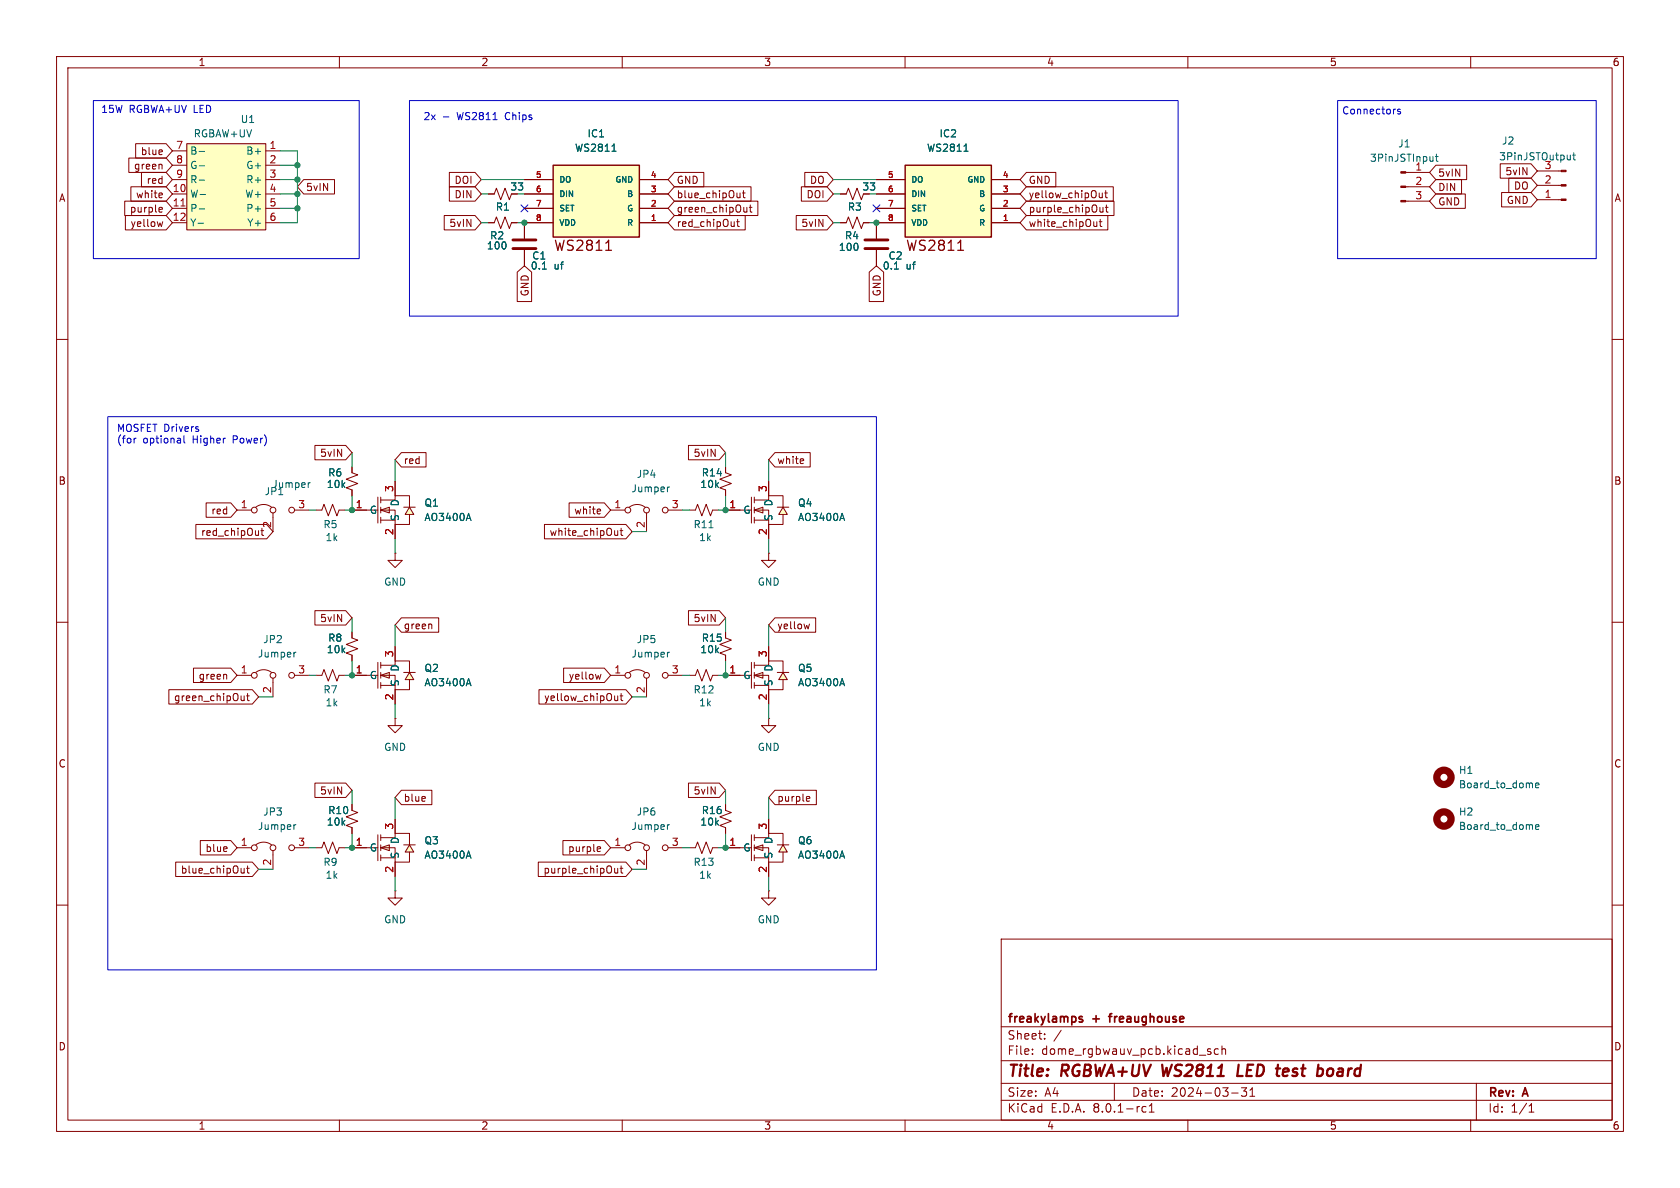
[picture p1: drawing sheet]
<svg xmlns="http://www.w3.org/2000/svg" width="297mm" height="210mm" viewBox="0 0 297 210" stroke-linecap="round" stroke-linejoin="round" font-family="sans-serif">
<g fill="none" stroke="#840000" stroke-width=".18">
<path d="M10 10h277v190h-277zM12 12h273v186h-273zM60 10v2M110 10v2M160 10v2M210 10v2M260 10v2M148.6 39.4h1l.4-1 .7 2 .8-2 .8 2 .4-1h1M148.6 34.3h1l.4-1 .7 2 .8-2 .8 2 .4-1M154.9 39.4v2.8M271.8 30.2h4.2M271.8 32.8h4.2"/>
<path d="M271.8 35.3h4.2M10 60h2M154.9 44.2v2.8M285 60h2M55.9 90.2h1l.4-1 .7 2 .8-2 .8 2 .3-1h1.1M62.2 82.6v1l1 .3-2 .8 2 .8-2 .7 1 .4v1M69.8 97.8v1.3h1.3l-1.3 1.2-1.2-1.2h1.2M69.8 97.8h.1M135.9 97.8v1.3h1.3l-1.3 1.2-1.3-1.2h1.3M135.9 97.8h.1M10 110h2M41.9 119.4h2.5"/>
<path d="M45.2 118.9a2.26 2.26 0 0 1 2.8 0M48.3 119.9v3.3M52.1 119.4h2.5M55.9 119.4h1l.4-1 .7 2 .8-2 .8 2 .3-1h1.1M62.2 111.8v1l1 .4-2 .7 2 .8-2 .7 1 .4v1M107.9 119.4h2.6M111.3 118.9a2.26 2.26 0 0 1 2.7 0M114.3 119.9v3.3M118.1 119.4h2.5M121.9 119.4h1l.4-1 .8 2 .7-2 .8 2 .4-1h1M128.3 111.8v1l1 .4-2 .7 2 .8-2 .7 1 .4v1M285 110h2"/>
<path d="M10 160h2M62.2 142.2v1.1l1 .3-2 .8 2 .8-2 .7 1 .4v1M69.8 157.5v1.3h1.3l-1.3 1.2-1.2-1.2h1.2M69.8 157.5h.1M107.9 149.9h2.6M111.3 149.4a2.26 2.26 0 0 1 2.7 0M114.3 150.4v3.3M118.1 149.9h2.5M121.9 149.9h1l.4-1.1 .8 2.1 .7-2.1 .8 2.1 .4-1h1M135.9 157.5v1.3h1.3l-1.3 1.2-1.3-1.2h1.3M135.9 157.5h.1M285 160h2"/>
<path d="M177 166h108v32h-108zM60 198v2M110 198v2M160 198v2M177 194.5h108M177 191.5h108M177 187.5h108M177 181.5h108M182.5 186.3v.1M182.5 185.5v.1M184.7 183.6v.1M184.7 182.8v.1"/>
<path d="M187.6 182.1l-1.3 2M197 191.5v3M202.6 195.7l-.4-.1-.3 .3v.4l.1 .2h.6M203.2 196.6h.8M203.2 195.5l.4-.4v1.5M210 198v2M214 185.5l-.3-.1-.2 .2v.2l.5 .2v.3h-.5M215.4 185.5l-.4-.1-.3 .3v.4l.1 .2h.6M216 185.5l.2-.1 .4 .1 .1 .9M216 184.9v1.5M217.7 193.2h1.2M219.5 192.3h.9l-.5 .6 .4 .1v.7l-.2 .1h-.4l-.2-.1"/>
<path d="M221 193.8h.8M221 192.7l.4-.4v1.5M260 198v2M261 191.5v6.5M270.3 196.6h.9M270.3 195.5l.4-.4v1.5"/>
<circle cx="45" cy="119.4" r=".51"/>
<circle cx="48.3" cy="119.4" r=".51"/>
<circle cx="51.6" cy="119.4" r=".51"/>
<circle cx="111" cy="119.4" r=".51"/>
<circle cx="114.3" cy="119.4" r=".51"/>
<circle cx="117.6" cy="119.4" r=".51"/>
<circle cx="111" cy="149.9" r=".51"/>
<circle cx="114.3" cy="149.9" r=".51"/>
<circle cx="117.6" cy="149.9" r=".51"/>
</g>
<path d="M219 188.2l-.3 2h1M227.6 188.9l-.6 .1M227.6 190.1l-.6 .1M227.8 189.4l-1 .1M235.4 188.9a.62 .62 0 0 0-.7 .4v.7a.52 .52 0 0 0 .7 .1" fill="none" stroke="#840000" stroke-width=".4"/>
<path d="M190.8 179.8h.5M196 179.7h.6M190.8 180.1l.5 .2 .1 .2-.2 .2-.4-.1" fill="none" stroke="#840000" stroke-width=".3"/>
<path d="M277.6 27.4v.9M277.6 28.1l-.2 .2M278 27.4h.5M278.2 27v1.1l.3 .2M158.1 47.6h.7M52.3 115.3l-.3 .1M118.4 115.3l-.3 .1M118.4 145.8l-.3 .1M271.5 146.2l.6-.1-.1-.3h-.4l-.1 .2v.6h.5" fill="none" stroke="#006464" stroke-width=".18"/>
<circle cx="255.3" cy="144.8" r="1.27" fill="none" stroke="#840000" stroke-width="1.3"/>
<path d="M152.9 43.9h4.1M152.9 42.4h4.1" fill="none" stroke="#840000" stroke-width=".51"/>
<g fill="#840000" stroke="#840000" stroke-width=".18">
<path d="M276 30.1h.9v.3h-.9z"/>
<path d="M276 32.6h.9v.3h-.9z"/>
<path d="M276 35.2h.9v.2h-.9z"/>
</g>
<g fill="#ffffc2">
<path d="M133.3 119.4l1.6-.5v1z"/>
<path d="M138.4 118.9l.8 1.2h-1.5z"/>
</g>
<g fill="none" stroke="#840000" stroke-width=".18">
<path d="M128.3 119.4h2.5M132.8 117.1v4.6M133.3 119.4l1.6-.5v1zM133.3 119.4h2.6v2.5h2.5v-1.8M133.3 117.6h2.6v-.8h2.5v2.1M133.3 117.1v1M133.3 118.9v1M135.9 114.3v2.5M137.4 118.9h2.1M138.4 118.9l.8 1.2h-1.5zM133.3 120.7v1M133.3 121.2h2.6"/>
<path d="M135.9 121.9v2.6M55.9 149.9h1l.4-1.1 .7 2.1 .8-2.1 .8 2.1 .3-1h1.1"/>
</g>
<path d="M148.9 120l.4 1.2" fill="none" stroke="#006464" stroke-width=".18"/>
<g fill="#ffffc2">
<path d="M133.3 149.9l1.6-.6v1.1z"/>
<path d="M138.4 149.3l.8 1.3h-1.5z"/>
</g>
<g fill="none" stroke="#840000" stroke-width=".18">
<path d="M121.9 90.2h1l.4-1 .8 2 .7-2 .8 2 .4-1h1M128.3 82.6v1l1 .3-2 .8 2 .8-2 .7 1 .4v1M135.9 127v1.3h1.3l-1.3 1.2-1.3-1.2h1.3M135.9 127h.1M41.9 149.9h2.5M45.2 149.4a2.26 2.26 0 0 1 2.8 0M48.3 150.4v3.3M52.1 149.9h2.5M128.3 142.2v1.1l1 .3-2 .8 2 .8-2 .7 1 .4v1M128.3 149.9h2.5M132.8 147.6v4.6M133.3 149.9l1.6-.6v1.1z"/>
<path d="M133.3 149.9h2.6v2.5h2.5v-1.8M133.3 148.1h2.6v-.8h2.5v2M133.3 147.6v1M133.3 149.3v1.1M133.3 151.1v1.1M133.3 151.6h2.6M135.9 144.8v2.5M135.9 152.4v2.5M137.4 149.3h2.1M138.4 149.3l.8 1.3h-1.5z"/>
<circle cx="45" cy="149.9" r=".51"/>
<circle cx="48.3" cy="149.9" r=".51"/>
<circle cx="51.6" cy="149.9" r=".51"/>
</g>
<path d="M125.3 93.3h.8M52.3 145.8l-.3 .1M148.9 150.4l.4 1.3" fill="none" stroke="#006464" stroke-width=".18"/>
<g fill="#ffffc2">
<path d="M67.3 119.4l1.5-.5v1z"/>
<path d="M72.4 118.9l.7 1.2h-1.5z"/>
</g>
<g fill="none" stroke="#840000" stroke-width=".18">
<path d="M86.4 34.3h1l.4-1 .7 2 .8-2 .7 2 .4-1M107.9 90.2h2.6M111.3 89.7a2.26 2.26 0 0 1 2.7 0M114.3 90.7v3.3M118.1 90.2h2.5M62.2 119.4h2.6M66.8 117.1v4.6M67.3 119.4l1.5-.5v1zM67.3 119.4h2.5v2.5h2.6v-1.8M67.3 117.6h2.5v-.8h2.6v2.1M67.3 117.1v1M67.3 118.9v1"/>
<path d="M69.8 114.3v2.5M71.4 118.9h2M72.4 118.9l.7 1.2h-1.5zM67.3 120.7v1M67.3 121.2h2.5M69.8 127v1.3h1.3l-1.3 1.2-1.2-1.2h1.2M69.8 127h.1M69.8 121.9v2.6"/>
<circle cx="111" cy="90.2" r=".51"/>
<circle cx="114.3" cy="90.2" r=".51"/>
<circle cx="117.6" cy="90.2" r=".51"/>
</g>
<path d="M118.4 86.1l-.3 .1M82.8 120l.5 1.2" fill="none" stroke="#006464" stroke-width=".18"/>
<g fill="#ffffc2">
<path d="M133.3 90.2l1.6-.5v1z"/>
<path d="M138.4 89.7l.8 1.2h-1.5z"/>
</g>
<g fill="none" stroke="#840000" stroke-width=".18">
<path d="M128.3 90.2h2.5M132.8 87.9v4.6M133.3 90.2l1.6-.5v1zM133.3 90.2h2.6v2.5h2.5v-1.8M133.3 88.4h2.6v-.8h2.5v2.1M133.3 87.9v1M133.3 89.7v1M133.3 91.4v1.1M133.3 92h2.6M135.9 85.1v2.5M135.9 92.7v2.6M137.4 89.7h2.1"/>
<path d="M138.4 89.7l.8 1.2h-1.5z"/>
</g>
<path d="M148.9 90.7l.4 1.3" fill="none" stroke="#006464" stroke-width=".18"/>
<path d="M160 29.2h15.3v12.7h-15.3z" fill="#ffffc2"/>
<path d="M160 29.2h15.3v12.7h-15.3z" fill="none" stroke="#840000" stroke-width=".25"/>
<path d="M169.3 44.2h1" fill="none" stroke="#840000" stroke-width=".22"/>
<path d="M92.7 39.4v2.8M154.9 39.4h5.1M154.9 36.8h5.1M154.9 34.3h5.1M154.9 31.8h5.1M175.3 39.4h5M175.3 36.8h5M175.3 34.3h5M175.3 31.8h5M92.7 44.2v2.8" fill="none" stroke="#840000" stroke-width=".18"/>
<path d="M170.4 26.7h.7M95.9 47.6h.7" fill="none" stroke="#006464" stroke-width=".18"/>
<path d="M90.7 43.9h4M90.7 42.4h4" fill="none" stroke="#840000" stroke-width=".51"/>
<path d="M33 25.4h14v15.2h-14z" fill="#ffffc2"/>
<g fill="none" stroke="#840000" stroke-width=".18">
<path d="M30.5 26.7h2.5M30.5 34.3h2.5M30.5 36.8h2.5M30.5 39.4h2.5M30.5 29.2h2.5M30.5 31.8h2.5M33 25.4h14v15.2h-14zM47 26.7h2.5M47 34.3h2.5M47 36.8h2.5M47 39.4h2.5M47 29.2h2.5"/>
<path d="M47 31.8h2.5"/>
</g>
<path d="M35 39.5h1M35.2 36.9h1M35.2 26.8h1M35.2 29.3h1M35.2 31.8h1M35.4 34.4h.9" fill="none" stroke="#006464" stroke-width=".18"/>
<path d="M32 36.4h.7" fill="none" stroke="#a90000" stroke-width=".18"/>
<path d="M97.8 29.2h15.2v12.7h-15.2z" fill="#ffffc2"/>
<path d="M97.8 29.2h15.2v12.7h-15.2z" fill="none" stroke="#840000" stroke-width=".25"/>
<path d="M107.1 44.2h1" fill="none" stroke="#840000" stroke-width=".22"/>
<path d="M86.4 39.4h1l.4-1 .7 2 .8-2 .7 2 .4-1h1M92.7 39.4h5.1M92.7 36.8h5.1M92.7 34.3h5.1M92.7 31.8h5.1M113 39.4h5.1M113 36.8h5.1M113 34.3h5.1M113 31.8h5.1M248.5 35.6h4.2M248.5 33h4.2M248.5 30.5h4.2" fill="none" stroke="#840000" stroke-width=".18"/>
<path d="M108.2 26.7h.7M253.3 27.7v.8M253.3 28.4v.1M253.8 27.7h.4M253.9 27.2v1.1l.3 .2M271.5 138.8l.6-.1-.1-.2-.4-.1-.1 .2v.6h.5" fill="none" stroke="#006464" stroke-width=".18"/>
<g fill="#840000" stroke="#840000" stroke-width=".18">
<path d="M247.6 35.4h.9v.3h-.9z"/>
<path d="M247.6 32.9h.9v.2h-.9z"/>
<path d="M247.6 30.4h.9v.2h-.9z"/>
</g>
<circle cx="255.3" cy="137.4" r="1.27" fill="none" stroke="#840000" stroke-width="1.3"/>
<g fill="#ffffc2">
<path d="M67.3 90.2l1.5-.5v1z"/>
<path d="M72.4 89.7l.7 1.2h-1.5z"/>
</g>
<g fill="none" stroke="#840000" stroke-width=".18">
<path d="M62.2 90.2h2.6M66.8 87.9v4.6M67.3 90.2l1.5-.5v1zM67.3 90.2h2.5v2.5h2.6v-1.8M67.3 88.4h2.5v-.8h2.6v2.1M67.3 87.9v1M67.3 89.7v1M67.3 91.4v1.1M67.3 92h2.5M69.8 85.1v2.5M69.8 92.7v2.6M71.4 89.7h2"/>
<path d="M72.4 89.7l.7 1.2h-1.5z"/>
</g>
<path d="M82.8 90.7l.5 1.3" fill="none" stroke="#006464" stroke-width=".18"/>
<g fill="#ffffc2">
<path d="M67.3 149.9l1.5-.6v1.1z"/>
<path d="M72.4 149.3l.7 1.3h-1.5z"/>
</g>
<g fill="none" stroke="#840000" stroke-width=".18">
<path d="M22 35.6h7.4l1.1 1.2-1.1 1.3h-7.4zM22.2 38.1h7.2l1.1 1.3-1.1 1.2h-7.2zM22.8 27.9h6.6l1.1 1.3-1.1 1.3h-6.6zM23.1 33h6.3l1.1 1.3-1.1 1.3h-6.3zM24 25.4h5.4l1.1 1.3-1.1 1.2h-5.4zM25 30.5h4.4l1.1 1.3-1.1 1.2h-4.4zM28.3 36.7h.3l.1 .3-.6 .1M28.5 34.1l.2 .3-.6 .1M28.6 29.1v.8M28.6 37.4l-.3 .1M28.6 34.9l-.1 .1M28.6 26.6l.1 .2-.6 .1"/>
<path d="M28.8 39.2l-.3 .8-.2-.6M53.7 31.7h5.4v2.6h-5.4l-1.1-1.3zM78.5 38.1h5.5l1.1 1.3-1.1 1.2h-5.5zM79.4 30.5h4.6l1.1 1.3-1.1 1.2h-4.6zM79.4 33h4.6l1.1 1.3-1.1 1.3h-4.6zM86.4 39.4h1M86.4 34.3h1M90.4 39.4h1M92.7 34.3h5.1M92.7 36.8h5.1M92.7 31.8h5.1M97.8 39.4h-5.1v2.8"/>
<path d="M113 39.4h5.1M113 34.3h5.1M113 36.8h5.1M113 31.8h5.1M119.2 30.5h5.2v2.5h-5.2l-1.1-1.2zM119.2 33h13.6v2.6h-13.6l-1.1-1.3zM119.2 35.6h14.8v2.5h-14.8l-1.1-1.3zM119.2 38.1h12.5v2.5h-12.5l-1.1-1.2zM129.8 39.2v.8M129.8 39.9l-.1 .1M130.2 39.2h.5M130.4 38.8v1.1l.3 .1"/>
<path d="M130.8 34.1v.9M130.8 34.8l-.3 .2M131.3 34.1h.4M131.4 33.7v1.1l.3 .2M132 37.4l-.3 .1M132 36.7v.8M132.5 36.7h.4M132.6 36.2v1.1l.3 .2M140.8 38.1h5.4l1.1 1.3-1.1 1.2h-5.4zM141.7 33h4.5l1.1 1.3-1.1 1.3h-4.5zM142.3 30.5h3.9l1.1 1.3-1.1 1.2h-3.9zM148.6 39.4h1"/>
<path d="M148.6 34.3h1M152.7 39.4h1M154.9 34.3h5.1M154.9 36.8h5.1M154.9 31.8h5.1M160 39.4h-5.1v2.8M175.3 39.4h5M175.3 34.3h5M175.3 36.8h5M175.3 31.8h5M181.5 38.1h14.3v2.5h-14.3l-1.2-1.2zM181.5 35.6h15.4v2.5h-15.4l-1.2-1.3z"/>
<path d="M181.5 30.5h5.2v2.5h-5.2l-1.2-1.2zM181.5 33h15.3v2.6h-15.3l-1.2-1.3zM193.9 39.2v.8M193.9 39.9l-.4 .1M194.3 39.2h.5M194.3 34.8l.2 .2 .4-.2M194.4 36.7l.1 .7 .3 .1 .2-.1M194.5 38.8v1.1l.3 .1M194.9 34.1v.9M195 36.7v.8M195.3 34.1h.5M195.4 36.7h.5"/>
<path d="M195.5 33.7v1.1l.3 .2M195.6 36.2v1.1l.3 .2M253.8 29.2h5.5v2.6h-5.5l-1.1-1.3zM253.8 34.3h5.2v2.5h-5.2l-1.1-1.2zM253.8 31.7h4.6v2.6h-4.6l-1.1-1.3zM265.2 29h5.5l1.1 1.2-1.1 1.3h-5.5zM265.5 34h5.2l1.1 1.3-1.1 1.3h-5.2zM266.7 31.5h4l1.1 1.3-1.1 1.2h-4zM91.4 48.1l1.3-1.1 1.3 1.1v5.2h-2.6zM92.7 44.2v2.8M153.7 48.1l1.2-1.1 1.3 1.1v5.2h-2.5zM154.9 44.2v2.8"/>
<path d="M55.7 78.7h5.4l1.1 1.3-1.1 1.3h-5.4zM121.7 78.7h5.5l1.1 1.3-1.1 1.3h-5.5zM34.6 92.7h12.5l1.2 1.3-1.2 1.3h-12.5zM36.4 88.9h4.4l1.1 1.3-1.1 1.2h-4.4zM41.9 90.2h2.5M45.2 89.7a2.26 2.26 0 0 1 2.8 0M45.7 93.8v.9M45.7 94.5l-.1 .1M46.1 93.8h.5M46.3 93.4v1.1l.3 .2M48.3 90.7v3.3M52.1 90.2h2.5"/>
<path d="M62.2 90.2h2.6M62.2 82.6v1M62.2 86.6v1M69.8 85.1v2.5M69.8 92.7v2.6M71 80h4.3v2.6h-4.3l-1.2-1.3zM96.3 92.7h14.3l1.2 1.3-1.2 1.3h-14.3zM100.6 88.9h6.2l1.1 1.3-1.1 1.2h-6.2zM106 90l.2 .3-.6 .1M106.1 90.8h-.1M109.2 93.8v.9M109.2 94.5l-.4 .2"/>
<path d="M109.6 93.8h.5M109.8 93.4v1.1l.3 .2M128.3 90.2h2.5M128.3 82.6v1M128.3 86.6v1M135.9 85.1v2.5M135.9 92.7v2.6M137 80h6.2v2.6h-6.2l-1.1-1.3zM141.9 81.1l.2 .3-.6 .1M142 81.9l-.1 .1M34.2 118.1h6.6l1.1 1.3-1.1 1.3h-6.6zM40 119.3l.1 .8"/>
<path d="M55.7 107.9h5.4l1.1 1.3-1.1 1.3h-5.4zM62.2 111.8v1M62.2 115.8v1M62.2 119.4h2.6M69.8 114.3v2.5M71 109.2h6.6v2.6h-6.6l-1.2-1.3zM76.3 110.4v.8M99.6 118.1h7.2l1.1 1.3-1.1 1.3h-7.2zM106.2 119.2l-.2 .9-.2-.7M121.7 107.9h5.5l1.1 1.3-1.1 1.3h-5.5zM128.3 119.4h2.5M128.3 111.8v1"/>
<path d="M128.3 115.8v1M135.9 114.3v2.5M137 109.2h7.2v2.6h-7.2l-1.1-1.3zM143.1 110.3l-.2 .9-.3-.6M29.8 121.9h14.8l1.1 1.3-1.1 1.3h-14.8zM43.2 123.7l-.4 .2M43.2 123v.9M43.6 123h.5M43.8 122.6v1.1l.3 .2M55.7 138.4h5.4l1.1 1.3-1.1 1.3h-5.4zM69.8 121.9v2.6M71 139.7h5.3v2.5h-5.3l-1.2-1.2z"/>
<path d="M95.3 121.9h15.3l1.2 1.3-1.2 1.3h-15.3zM108.7 123.7l.1 .2 .4-.2M109.2 123v.9M109.6 123h.5M109.8 122.6v1.1l.3 .2M121.7 138.4h5.5l1.1 1.3-1.1 1.3h-5.5zM135.9 121.9v2.6M137 139.7h7.3v2.5h-7.3l-1.1-1.2zM31.1 152.4h13.5l1.1 1.3-1.1 1.2h-13.5zM35.4 148.6h5.4l1.1 1.3-1.1 1.2h-5.4zM40.1 149.7v.3l-.6 .1M43.2 154.2l-.4 .1"/>
<path d="M43.2 153.5v.8M43.6 153.5h.5M43.8 153.1v1.1l.3 .1M62.2 149.9h2.6M62.2 142.2v1.1M62.2 146.3v1M66.8 147.6v4.6M67.3 149.9l1.5-.6v1.1zM67.3 149.9h2.5v2.5h2.6v-1.8M67.3 148.1h2.5v-.8h2.6v2M67.3 147.6v1M67.3 149.3v1.1"/>
<path d="M67.3 151.1v1.1M67.3 151.6h2.5M69.8 144.8v2.5M69.8 152.4v2.5M71.4 149.3h2M72.4 149.3l.7 1.3h-1.5zM75.1 140.9l.1 .2-.6 .1M95.2 152.4h15.4l1.2 1.3-1.2 1.2h-15.4zM99.5 148.6h7.3l1.1 1.3-1.1 1.2h-7.3zM105.8 149.7h.3l.1 .3-.6 .1M106.1 150.5h-.3M108.7 153.5v.8h.3l.2-.1"/>
<path d="M109.2 153.5v.8M109.6 153.5h.5M109.8 153.1v1.1l.3 .1M128.3 149.9h2.5M128.3 142.2v1.1M128.3 146.3v1M135.9 144.8v2.5M135.9 152.4v2.5M142.7 140.8l.4 .1 .1 .2-.6 .1M143.1 141.6h-.4"/>
<circle cx="45" cy="90.2" r=".51"/>
<circle cx="48.3" cy="90.2" r=".51"/>
<circle cx="51.6" cy="90.2" r=".51"/>
</g>
<path d="M108.2 26.7h.7M170.4 26.7h.7M95.9 47.6h.7M158.1 47.6h.7M54.9 85.3l-.3 .2M82.8 90.7l.5 1.3M148.9 90.7l.4 1.3M82.8 120l.5 1.2M148.9 120l.4 1.2M82.8 150.4l.5 1.3M148.9 150.4l.4 1.3" fill="none" stroke="#006464" stroke-width=".18"/>
<path d="M16.5 17.8h47v27.9h-47zM72.4 17.8h135.9v38.1h-135.9zM236.5 17.8h45.7v27.9h-45.7zM247.6 19.4l-.3-.1-.2 .2v.2l.5 .1v.3h-.5M78.4 20.7h1M19 73.7h135.9v97.8h-135.9zM24.1 77.5h-.3M32.5 77v1.1l.2 .2M35.1 75.9v.3" fill="none" stroke="#0000c2" stroke-width=".18"/>
<g fill="none" stroke="#009600" stroke-width=".18">
<path d="M49.5 26.7h3.1v12.7h-3.1M49.5 34.3h3.1M49.5 31.8h3.1M49.5 29.2h3.1M49.5 36.8h3.1M85.1 34.3h1.3M85.1 31.8h7.6M85.1 39.4h1.3M91.4 34.3h1.3M91.4 39.4h1.3M147.3 34.3h1.3M147.3 31.8h7.6"/>
<path d="M147.3 39.4h1.3M153.7 34.3h1.2M153.7 39.4h1.2M54.6 90.2h1.3M62.2 80v2.6M62.2 87.6v2.6h-1.2M69.8 81.3v3.8M69.8 95.3v2.5M111.8 94h2.5M120.6 90.2h1.3M128.3 80v2.6M128.3 87.6v2.6h-1.3"/>
<path d="M135.9 81.3v3.8M135.9 95.3v2.5M54.6 119.4h1.3M62.2 109.2v2.6M62.2 116.8v2.6h-1.2M69.8 110.5v3.8M120.6 119.4h1.3M128.3 109.2v2.6M128.3 116.8v2.6h-1.3M135.9 110.5v3.8M45.7 123.2h2.6M62.2 139.7v2.5"/>
<path d="M69.8 124.5v2.5M111.8 123.2h2.5M128.3 139.7v2.5M135.9 124.5v2.5M45.7 153.7h2.6M54.6 149.9h1.3M62.2 147.3v2.6h-1.2M69.8 141v3.8M69.8 154.9v2.6M111.8 153.7h2.5M120.6 149.9h1.3M128.3 147.3v2.6h-1.3"/>
<path d="M135.9 141v3.8M135.9 154.9v2.6"/>
</g>
<path d="M92.1 36.2l1.2 1.2M93.3 36.2l-1.2 1.2M154.3 36.2l1.2 1.2M155.5 36.2l-1.2 1.2" fill="none" stroke="#000084" stroke-width=".18"/>
<g fill="#009600" stroke="#009600" stroke-width=".18">
<circle cx="62.2" cy="119.4" r=".46"/>
<circle cx="62.2" cy="149.9" r=".46"/>
<circle cx="62.2" cy="90.2" r=".46"/>
<circle cx="52.6" cy="29.2" r=".46"/>
<circle cx="52.6" cy="36.8" r=".46"/>
<circle cx="52.6" cy="34.3" r=".46"/>
<circle cx="52.6" cy="31.8" r=".46"/>
<circle cx="128.3" cy="90.2" r=".46"/>
<circle cx="92.7" cy="39.4" r=".46"/>
<circle cx="154.9" cy="39.4" r=".46"/>
<circle cx="128.3" cy="119.4" r=".46"/>
<circle cx="128.3" cy="149.9" r=".46"/>
</g>
<g font-size="2.8" fill="#840000">
<text x="178" y="190.9">Title:</text>
<text x="187.7" y="190.9">RGBWA+UV WS2811</text>
<text x="220.4" y="190.9">LED</text>
<text x="228.2" y="190.9">test</text>
<text x="236.1" y="190.9">board</text>
</g>
<g font-size="2.5" fill="#840000">
<text x="97.8" y="44.7">WS2811</text>
<text x="160" y="44.7">WS2811</text>
</g>
<g font-size="2.1" fill="#840000">
<text x="178" y="184">Sheet:</text>
<text x="178" y="181.2">freakylamps</text>
<text x="193.2" y="181.2">+</text>
<text x="196.8" y="181.2">freaughouse</text>
<text x="178" y="186.7">File:</text>
<text x="184.1" y="186.7">dome_rgbwauv_pcb.kicad_sch</text>
<text x="178" y="196.9">KiCad</text>
<text x="178" y="194.1">Size:</text>
<text x="184.7" y="194.1">A4</text>
<text x="185.7" y="196.9">E.D.A.</text>
<text x="193.3" y="196.9">8.0.1-rc1</text>
<text x="200" y="194.1">Date:</text>
<text x="207" y="194.1">2024-03-31</text>
<text x="263" y="194.3">Rev:</text>
<text x="263" y="196.9">Id:</text>
<text x="267.1" y="196.9">1/1</text>
<text x="269.4" y="194.3">A</text>
</g>
<g font-size="1.8" fill="#840000">
<text x="35" y="11.9">1</text>
<text x="85" y="11.9">2</text>
<text x="135" y="11.9">3</text>
<text x="185" y="11.9">4</text>
<text x="235" y="11.9">5</text>
<text x="285" y="11.9">6</text>
<text x="24.8" y="27.6">blue</text>
<text x="10.3" y="35.9">A</text>
<text x="23.6" y="30.2">green</text>
<text x="23.9" y="35.2">white</text>
<text x="25.8" y="32.7">red</text>
<text x="54" y="34">5vIN</text>
<text x="80.3" y="32.7">DOI</text>
<text x="80.3" y="35.2">DIN</text>
<text x="90.1" y="33.9">33</text>
<text x="119.5" y="32.7">GND</text>
<text x="119.5" y="35.2">blue_chipOut</text>
<text x="142.5" y="35.2">DOI</text>
<text x="143.1" y="32.7">DO</text>
<text x="152.4" y="33.9">33</text>
<text x="181.8" y="32.7">GND</text>
<text x="181.8" y="35.2">yellow_chipOut</text>
<text x="254.2" y="31.4">5vIN</text>
<text x="254.2" y="34">DIN</text>
<text x="266" y="31.2">5vIN</text>
<text x="267.5" y="33.7">DO</text>
<text x="285.3" y="35.9">A</text>
<text x="22.9" y="37.8">purple</text>
<text x="23" y="40.3">yellow</text>
<text x="79.3" y="40.3">5vIN</text>
<text x="119.5" y="37.8">green_chipOut</text>
<text x="119.5" y="40.3">red_chipOut</text>
<text x="141.6" y="40.3">5vIN</text>
<text x="181.8" y="40.3">white_chipOut</text>
<text x="181.8" y="37.8">purple_chipOut</text>
<text x="254.2" y="36.5">GND</text>
<text x="266.3" y="36.3">GND</text>
<text x="93.7" y="52.5" transform="rotate(-90 93.7 52.5)">GND</text>
<text x="155.9" y="52.5" transform="rotate(-90 155.9 52.5)">GND</text>
<text x="56.5" y="81">5vIN</text>
<text x="71.3" y="82.2">red</text>
<text x="122.5" y="81">5vIN</text>
<text x="137.3" y="82.2">white</text>
<text x="10.3" y="85.9">B</text>
<text x="285.3" y="85.9">B</text>
<text x="35.4" y="94.9">red_chipOut</text>
<text x="37.3" y="91.1">red</text>
<text x="97.1" y="94.9">white_chipOut</text>
<text x="101.4" y="91.1">white</text>
<text x="56.5" y="110.2">5vIN</text>
<text x="71.3" y="111.4">green</text>
<text x="122.5" y="110.2">5vIN</text>
<text x="137.3" y="111.4">yellow</text>
<text x="30.7" y="124.1">green_chipOut</text>
<text x="35" y="120.3">green</text>
<text x="96.1" y="124.1">yellow_chipOut</text>
<text x="100.5" y="120.3">yellow</text>
<text x="10.3" y="135.9">C</text>
<text x="285.3" y="135.9">C</text>
<text x="56.5" y="140.7">5vIN</text>
<text x="71.3" y="141.9">blue</text>
<text x="122.5" y="140.7">5vIN</text>
<text x="137.3" y="141.9">purple</text>
<text x="31.9" y="154.6">blue_chipOut</text>
<text x="36.2" y="150.8">blue</text>
<text x="96" y="154.6">purple_chipOut</text>
<text x="100.3" y="150.8">purple</text>
<text x="10.3" y="185.9">D</text>
<text x="285.3" y="185.9">D</text>
<text x="35" y="199.9">1</text>
<text x="85" y="199.9">2</text>
<text x="135" y="199.9">3</text>
<text x="185" y="199.9">4</text>
<text x="235" y="199.9">5</text>
<text x="285" y="199.9">6</text>
</g>
<g font-size="1.8" fill="#0000c2">
<text x="17.8" y="20.2">15W</text>
<text x="22.8" y="20.2">RGBWA+UV</text>
<text x="34.3" y="20.2">LED</text>
<text x="74.8" y="21.4">2x</text>
<text x="80.9" y="21.4">WS2811</text>
<text x="89.6" y="21.4">Chips</text>
<text x="237.2" y="20.4">Connectors</text>
<text x="20.6" y="76.6">MOSFET Drivers</text>
<text x="20.6" y="78.6">(for</text>
<text x="25.3" y="78.6">optional</text>
<text x="34.2" y="78.6">Higher</text>
<text x="41.4" y="78.6">Power)</text>
</g>
<g font-size="1.8" fill="#006464">
<text x="42.5" y="21.9">U1</text>
<text x="33.5" y="27.5">B-</text>
<text x="34.1" y="24.5">RGBAW+UV</text>
<text x="43.4" y="27.5">B+</text>
<text x="101.6" y="27">WS2811</text>
<text x="103.8" y="24.5">IC1</text>
<text x="163.8" y="27">WS2811</text>
<text x="166" y="24.5">IC2</text>
<text x="242.1" y="28.8">3PinJSTInput</text>
<text x="247.1" y="26.3">J1</text>
<text x="264.9" y="28.5">3PinJSTOutput</text>
<text x="265.4" y="25.8">J2</text>
<text x="273" y="30">3</text>
<text x="33.5" y="35.2">W-</text>
<text x="33.5" y="30.1">G-</text>
<text x="33.5" y="32.6">R-</text>
<text x="43.3" y="35.2">W+</text>
<text x="43.4" y="30.1">G+</text>
<text x="43.4" y="32.6">R+</text>
<text x="33.5" y="37.7">P-</text>
<text x="33.5" y="40.2">Y-</text>
<text x="43.4" y="37.7">P+</text>
<text x="43.6" y="40.2">Y+</text>
<text x="87.6" y="37.4">R1</text>
<text x="149.8" y="37.4">R3</text>
<text x="86" y="44.3">100</text>
<text x="86.5" y="42.5">R2</text>
<text x="93.7" y="47.9">0.1</text>
<text x="94" y="46.1">C1</text>
<text x="97.9" y="47.9">uf</text>
<text x="148.2" y="44.6">100</text>
<text x="149.3" y="42.5">R4</text>
<text x="156" y="47.9">0.1</text>
<text x="157" y="46.1">C2</text>
<text x="160.2" y="47.9">uf</text>
<text x="46.7" y="87.7">JP1</text>
<text x="48" y="86.5">Jumper</text>
<text x="57.7" y="86.5">10k</text>
<text x="57.9" y="84.4">R6</text>
<text x="70.7" y="89.6" transform="rotate(-90 70.7 89.6)">D</text>
<text x="74.9" y="89.8">Q1</text>
<text x="111.5" y="87.2">Jumper</text>
<text x="112.5" y="84.7">JP4</text>
<text x="123.7" y="86.5">10k</text>
<text x="124" y="84.4">R14</text>
<text x="136.8" y="89.6" transform="rotate(-90 136.8 89.6)">D</text>
<text x="141" y="89.8">Q4</text>
<text x="57.1" y="93.6">R5</text>
<text x="57.5" y="95.9">1k</text>
<text x="65.3" y="91">G</text>
<text x="70.7" y="92.2" transform="rotate(-90 70.7 92.2)">S</text>
<text x="74.9" y="92.3">AO3400A</text>
<text x="122.5" y="93.6">R11</text>
<text x="123.5" y="95.9">1k</text>
<text x="131.3" y="91">G</text>
<text x="136.8" y="92.2" transform="rotate(-90 136.8 92.2)">S</text>
<text x="141" y="92.3">AO3400A</text>
<text x="67.8" y="103.7">GND</text>
<text x="133.9" y="103.7">GND</text>
<text x="46.4" y="113.9">JP2</text>
<text x="57.9" y="113.6">R8</text>
<text x="112.5" y="113.9">JP5</text>
<text x="124" y="113.6">R15</text>
<text x="45.5" y="116.4">Jumper</text>
<text x="57.7" y="115.7">10k</text>
<text x="70.7" y="118.8" transform="rotate(-90 70.7 118.8)">D</text>
<text x="74.9" y="119">Q2</text>
<text x="111.5" y="116.4">Jumper</text>
<text x="123.7" y="115.7">10k</text>
<text x="136.8" y="118.8" transform="rotate(-90 136.8 118.8)">D</text>
<text x="141" y="119">Q5</text>
<text x="57.1" y="122.8">R7</text>
<text x="57.5" y="125.1">1k</text>
<text x="65.3" y="120.2">G</text>
<text x="70.7" y="121.4" transform="rotate(-90 70.7 121.4)">S</text>
<text x="74.9" y="121.5">AO3400A</text>
<text x="122.5" y="122.8">R12</text>
<text x="123.5" y="125.1">1k</text>
<text x="131.3" y="120.2">G</text>
<text x="136.8" y="121.4" transform="rotate(-90 136.8 121.4)">S</text>
<text x="141" y="121.5">AO3400A</text>
<text x="67.8" y="132.9">GND</text>
<text x="133.9" y="132.9">GND</text>
<text x="257.8" y="137">H1</text>
<text x="257.8" y="139.5">Board_to_dome</text>
<text x="45.5" y="146.9">Jumper</text>
<text x="46.4" y="144.4">JP3</text>
<text x="57.7" y="146.2">10k</text>
<text x="57.9" y="144.1">R10</text>
<text x="70.7" y="149.3" transform="rotate(-90 70.7 149.3)">D</text>
<text x="74.9" y="149.5">Q3</text>
<text x="111.5" y="146.9">Jumper</text>
<text x="112.5" y="144.4">JP6</text>
<text x="123.7" y="146.2">10k</text>
<text x="124" y="144.1">R16</text>
<text x="136.8" y="149.3" transform="rotate(-90 136.8 149.3)">D</text>
<text x="141" y="149.5">Q6</text>
<text x="257.8" y="144.4">H2</text>
<text x="257.8" y="146.9">Board_to_dome</text>
<text x="57.1" y="153.3">R9</text>
<text x="57.5" y="155.5">1k</text>
<text x="65.3" y="150.7">G</text>
<text x="70.7" y="151.9" transform="rotate(-90 70.7 151.9)">S</text>
<text x="74.9" y="152">AO3400A</text>
<text x="122.5" y="153.3">R13</text>
<text x="123.5" y="155.5">1k</text>
<text x="131.3" y="150.7">G</text>
<text x="136.8" y="151.9" transform="rotate(-90 136.8 151.9)">S</text>
<text x="141" y="152">AO3400A</text>
<text x="67.8" y="163.4">GND</text>
<text x="133.9" y="163.4">GND</text>
</g>
<g font-size="1.8" fill="#a90000">
<text x="31" y="26.4">7</text>
<text x="31" y="29">8</text>
<text x="47.6" y="26.4">1</text>
<text x="47.6" y="29">2</text>
<text x="30.4" y="34">10</text>
<text x="31" y="31.5">9</text>
<text x="47.6" y="31.5">3</text>
<text x="47.6" y="34">4</text>
<text x="250.1" y="30.2">1</text>
<text x="250.1" y="32.8">2</text>
<text x="250.1" y="35.3">3</text>
<text x="273" y="35.1">1</text>
<text x="273" y="32.5">2</text>
<text x="30.4" y="36.6">11</text>
<text x="30.4" y="39.1">12</text>
<text x="47.6" y="36.6">5</text>
<text x="47.6" y="39.1">6</text>
<text x="42.5" y="89.9">1</text>
<text x="52.6" y="89.9">3</text>
<text x="62.8" y="89.9">1</text>
<text x="69.6" y="87.1" transform="rotate(-90 69.6 87.1)">3</text>
<text x="108.5" y="89.9">1</text>
<text x="118.7" y="89.9">3</text>
<text x="128.8" y="89.9">1</text>
<text x="135.6" y="87.1" transform="rotate(-90 135.6 87.1)">3</text>
<text x="48" y="93.4" transform="rotate(-90 48 93.4)">2</text>
<text x="69.6" y="94.7" transform="rotate(-90 69.6 94.7)">2</text>
<text x="114" y="93.4" transform="rotate(-90 114 93.4)">2</text>
<text x="135.6" y="94.7" transform="rotate(-90 135.6 94.7)">2</text>
<text x="42.5" y="119.1">1</text>
<text x="52.6" y="119.1">3</text>
<text x="62.8" y="119.1">1</text>
<text x="69.6" y="116.3" transform="rotate(-90 69.6 116.3)">3</text>
<text x="108.5" y="119.1">1</text>
<text x="118.7" y="119.1">3</text>
<text x="128.8" y="119.1">1</text>
<text x="135.6" y="116.3" transform="rotate(-90 135.6 116.3)">3</text>
<text x="48" y="122.6" transform="rotate(-90 48 122.6)">2</text>
<text x="69.6" y="123.9" transform="rotate(-90 69.6 123.9)">2</text>
<text x="114" y="122.6" transform="rotate(-90 114 122.6)">2</text>
<text x="135.6" y="123.9" transform="rotate(-90 135.6 123.9)">2</text>
<text x="42.5" y="149.6">1</text>
<text x="52.6" y="149.6">3</text>
<text x="62.8" y="149.6">1</text>
<text x="69.6" y="146.8" transform="rotate(-90 69.6 146.8)">3</text>
<text x="108.5" y="149.6">1</text>
<text x="118.7" y="149.6">3</text>
<text x="128.8" y="149.6">1</text>
<text x="135.6" y="146.8" transform="rotate(-90 135.6 146.8)">3</text>
<text x="48" y="153.1" transform="rotate(-90 48 153.1)">2</text>
<text x="69.6" y="154.4" transform="rotate(-90 69.6 154.4)">2</text>
<text x="114" y="153.1" transform="rotate(-90 114 153.1)">2</text>
<text x="135.6" y="154.4" transform="rotate(-90 135.6 154.4)">2</text>
</g>
<g font-size="1.4" fill="#a90000">
<text x="94.6" y="31.5">5</text>
<text x="94.6" y="34">6</text>
<text x="115" y="34">3</text>
<text x="115" y="31.5">4</text>
<text x="156.9" y="31.5">5</text>
<text x="156.9" y="34">6</text>
<text x="177.2" y="34">3</text>
<text x="177.2" y="31.5">4</text>
<text x="94.6" y="36.6">7</text>
<text x="94.6" y="39.1">8</text>
<text x="115" y="39.1">1</text>
<text x="115" y="36.6">2</text>
<text x="156.9" y="36.6">7</text>
<text x="156.9" y="39.1">8</text>
<text x="177.2" y="39.1">1</text>
<text x="177.2" y="36.6">2</text>
</g>
<g font-size="1.4" fill="#006464">
<text x="98.8" y="32.5">DO</text>
<text x="98.8" y="35">DIN</text>
<text x="108.7" y="32.5">GND</text>
<text x="110.7" y="35">B</text>
<text x="161" y="32.5">DO</text>
<text x="161" y="35">DIN</text>
<text x="170.9" y="32.5">GND</text>
<text x="173" y="35">B</text>
<text x="98.8" y="37.6">SET</text>
<text x="98.8" y="40.1">VDD</text>
<text x="110.7" y="40.1">R</text>
<text x="110.7" y="37.6">G</text>
<text x="161" y="37.6">SET</text>
<text x="161" y="40.1">VDD</text>
<text x="173" y="40.1">R</text>
<text x="173" y="37.6">G</text>
</g>
</svg>
